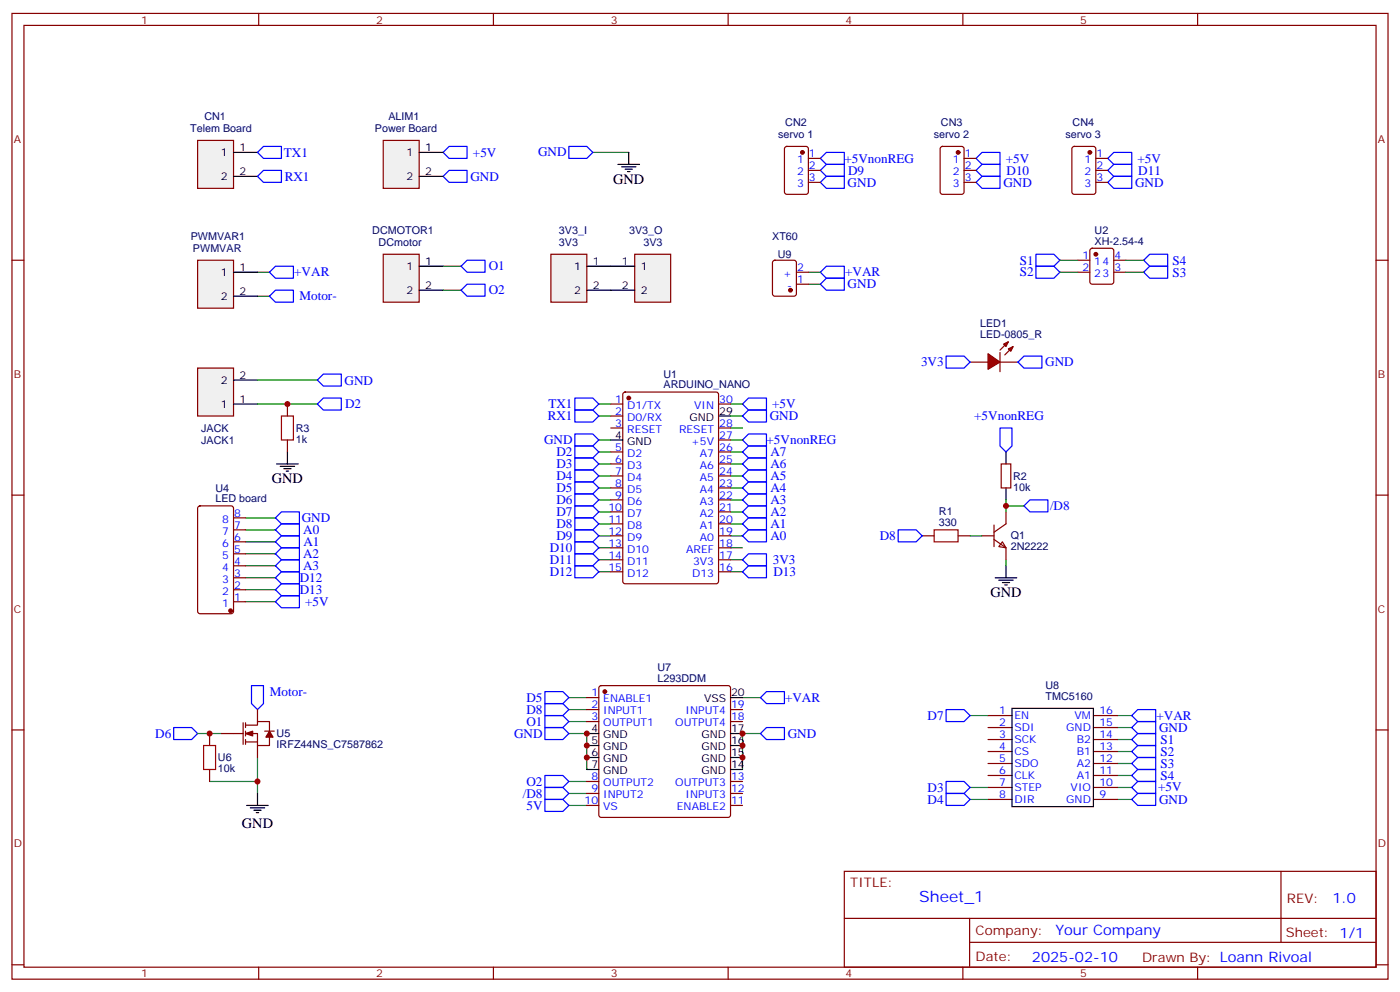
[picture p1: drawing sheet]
<svg xmlns="http://www.w3.org/2000/svg" width="412mm" height="292mm" viewBox="0 0 412 292" stroke-linecap="round" stroke-linejoin="round" font-family="sans-serif">
<g fill="none" stroke="#870000" stroke-width=".35">
<path d="M3.5 4h405.4v284.3h-405.4zM7.1 7.5h398.2v277.3h-398.2zM76.2 4v3.5M145.3 4v3.5M214.5 4v3.5M283.6 4v3.5M352.8 4v3.5M3.5 76.6h3.6M405.3 76.6h3.6M3.5 145.8h3.6M405.3 145.8h3.6M3.5 214.9h3.6"/>
<path d="M405.3 214.9h3.6M248.7 256.5h156.6v28.3h-156.6zM377.3 256.6v20.8M248.7 270.4h156.5M285.6 277.4h119.6M285.6 270.4v14.1M3.5 284.1h3.6M76.2 284.8v3.5M145.3 284.8v3.5M214.5 284.8v3.5M283.6 284.8v3.5M352.8 284.8v3.5"/>
<path d="M405.3 284.1h3.6"/>
</g>
<path d="M75.8 80.2h3.6M75.8 87.2h3.6M167.6 216h5.3v10.6M218.7 205.4h5.3M224 216h-5.3v10.6M285.8 210.7h5.2M329.1 217.7h4.3M167.6 237.1h5.3M329.1 231.8h4.3M329.1 228.3h4.3M329.1 224.8h4.3M329.1 221.3h4.3" fill="none" stroke="#008700" stroke-width=".35"/>
<g fill="none" stroke="#00f" stroke-width=".35">
<path d="M81.1 78.4h5.3v3.5h-5.3l-1.7-1.7zM305.2 78.4h5.2l1.8 1.8-1.8 1.7h-5.2zM305.2 74.9h5.2l1.8 1.7-1.8 1.8h-5.2zM338.7 78.4h5.3v3.5h-5.3l-1.8-1.7zM338.7 74.9h5.3v3.5h-5.3l-1.8-1.8zM79.4 87.2l1.7-1.8h5.3v3.6h-5.3zM160.5 214.2h5.3l1.8 1.8-1.8 1.7h-5.3zM224 216l1.8-1.8h5.3v3.5h-5.3zM224 205.4l1.8-1.8h5.3v3.6h-5.3zM278.7 208.9h5.3l1.8 1.8-1.8 1.7h-5.3zM335.1 219.5h5.3v3.5h-5.3l-1.7-1.7zM335.1 216h5.3v3.5h-5.3l-1.7-1.8z"/>
<path d="M160.5 235.4h5.3l1.8 1.7-1.8 1.8h-5.3zM333.4 228.3l1.7-1.7h5.3v3.5h-5.3zM335.1 230.1h5.3v3.5h-5.3l-1.7-1.8zM335.1 223h5.3v3.6h-5.3l-1.7-1.8z"/>
</g>
<path d="M58.2 76.6h10.6v14.1h-10.6z" fill="#f0f0f0" stroke="#870000" stroke-width=".35"/>
<path d="M68.8 80.2h7M68.8 87.2h7" fill="none" stroke="#000" stroke-width=".35"/>
<path d="M137.6 76.6h5.3v3.6h-5.3l-1.8-1.8zM137.6 83.7h5.3v3.5h-5.3l-1.8-1.8zM51.2 214.2h5.2l1.8 1.8-1.8 1.7h-5.2zM160.5 210.7h5.3l1.8 1.7-1.8 1.8h-5.3zM160.5 228.3h5.3l1.8 1.8-1.8 1.7h-5.3z" fill="none" stroke="#00f" stroke-width=".35"/>
<path d="M130.5 78.4h5.3M130.5 85.4h5.3M167.6 212.4h5.3M167.6 230.1h5.3" fill="none" stroke="#008700" stroke-width=".35"/>
<path d="M112.9 74.9h10.6v14.1h-10.6z" fill="#f0f0f0" stroke="#870000" stroke-width=".35"/>
<path d="M123.5 78.4h7M123.5 85.4h7" fill="none" stroke="#000" stroke-width=".35"/>
<path d="M75.8 119h17.7" fill="none" stroke="#008700" stroke-width=".35"/>
<path d="M58.2 108.4h10.6v14.1h-10.6z" fill="#f0f0f0" stroke="#870000" stroke-width=".35"/>
<g fill="none" stroke="#000" stroke-width=".35">
<path d="M68.8 119h7M68.8 111.9h7M172.9 216h3.5M172.9 219.5h3.5M215.2 216h3.5M215.2 219.5h3.5M215.2 205.4h3.5M298.1 208.6h24v28.9h-24zM72.7 237.1h6.3M73.7 237.8h4.3M74.8 238.5h2.1M75.5 239.3h.7"/>
<path d="M75.8 233.6v3.5M172.9 223h3.5M172.9 226.6h3.5M215.2 223h3.5M215.2 226.6h3.5"/>
</g>
<path d="M58.2 216h7.1M167.6 208.9h5.3M167.6 205.4h5.3M329.1 214.2h4.3M329.1 210.7h4.3M61.7 230.1h14.1M75.8 223v10.6M167.6 233.6h5.3M285.8 235.4h5.2M285.8 231.8h5.2M329.1 235.4h4.3" fill="none" stroke="#008700" stroke-width=".35"/>
<g fill="none" stroke="#00f" stroke-width=".35">
<path d="M132.3 50.2h5.3v3.5h-5.3l-1.8-1.8zM132.3 43.1h5.3v3.5h-5.3l-1.8-1.7zM241.7 46.6l1.7-1.7h5.3v3.5h-5.3zM243.4 51.9h5.3v3.6h-5.3l-1.7-1.8zM243.4 48.4h5.3v3.5h-5.3l-1.7-1.7zM287.5 50.2l1.8-1.8h5.3v3.5h-5.3zM289.3 44.9h5.3v3.5h-5.3l-1.8-1.8zM289.3 51.9h5.3v3.6h-5.3l-1.8-1.8zM326.3 50.2l1.8-1.8h5.3v3.5h-5.3zM328.1 44.9h5.3v3.5h-5.3l-1.8-1.8zM328.1 51.9h5.3v3.6h-5.3l-1.8-1.8zM241.7 80.2l1.7-1.8h5.3v3.5h-5.3z"/>
<path d="M243.4 81.9h5.3v3.5h-5.3l-1.7-1.7zM220.5 117.2h5.3v3.5h-5.3l-1.8-1.7zM220.5 127.8h5.3v3.5h-5.3l-1.8-1.8zM74.1 201.9h3.5v5.3l-1.8 1.7-1.7-1.7zM160.5 207.2h5.3l1.8 1.7-1.8 1.8h-5.3zM160.5 203.6h5.3l1.8 1.8-1.8 1.8h-5.3zM335.1 212.4h5.3v3.6h-5.3l-1.7-1.8zM335.1 208.9h5.3v3.5h-5.3l-1.7-1.7zM160.5 231.8h5.3l1.8 1.8-1.8 1.8h-5.3zM278.7 233.6h5.3l1.8 1.8-1.8 1.7h-5.3zM278.7 230.1h5.3l1.8 1.7-1.8 1.8h-5.3zM335.1 233.6h5.3v3.5h-5.3l-1.7-1.7z"/>
</g>
<g fill="none" stroke="#870000" stroke-width=".35">
<path d="M231.3 43.3l.5-.2h5.6l.7 .4v13l-.4 .7h-5.9l-.7-.4v-13zM238.1 46.6h3.6M238.1 50.2h3.6M238.1 53.7h3.6M277.2 43.3l.4-.2h5.7l.6 .4 .1 13-.5 .7h-5.9l-.6-.4-.1-13zM284 46.6h3.5M284 50.2h3.5M284 53.7h3.5M316 43.3l.4-.2h5.7l.6 .4 .1 13-.5 .7h-5.9l-.6-.4-.1-13zM322.8 46.6h3.5M322.8 50.2h3.5M322.8 53.7h3.5"/>
<path d="M61.7 216v3.5M65.3 216h6.3M71.6 212.8v6.3M72.3 213.5h3.5v-1.1h3.6v2.9M72.3 216h3.5v3.5h3.6v-3.5M72.3 218.4h3.5M72.3 212.8v1.4M72.3 215.3v1.4M72.3 217.7v1.4M75.8 208.9v3.5M75.8 219.5v3.5M78 215.3h2.8"/>
<path d="M172.9 205.4h3.5M172.9 208.9h3.5M172.9 212.4h3.5M176.6 202.1l.5-.2h37.4l.5 .2 .2 .5v37.4l-.2 .5-.5 .2h-37.4l-.5-.3-.2-.4v-37.4zM215.2 208.9h3.5M215.2 212.4h3.5M291 210.7h7.1M291 214.2h7.1M291 217.7h7.1M322.1 210.7h7M322.1 214.2h7M322.1 217.7h7"/>
<path d="M61.7 226.6v3.5M172.9 230.1h3.5M172.9 233.6h3.5M172.9 237.1h3.5M215.2 230.1h3.5M215.2 233.6h3.5M215.2 237.1h3.5M291 221.3h7.1M291 224.8h7.1M291 228.3h7.1M291 231.8h7.1M291 235.4h7.1"/>
<path d="M322.1 221.3h7M322.1 224.8h7M322.1 228.3h7M322.1 231.8h7M322.1 235.4h7"/>
</g>
<g fill="#870000" stroke="#870000" stroke-width=".35">
<path d="M72.3 216l2.1-.7v1.4z"/>
<path d="M79.4 215.3l1 1.7h-2.1z"/>
<circle cx="178.2" cy="203.6" r=".53"/>
<circle cx="321" cy="44.9" r=".53"/>
<circle cx="282.2" cy="44.9" r=".53"/>
<circle cx="236.4" cy="44.9" r=".53"/>
</g>
<path d="M60 219.5h3.5v7.1h-3.5z" fill="none" stroke="#a10000" stroke-width=".35"/>
<path d="M112.9 41.3h10.6v14.2h-10.6z" fill="#f0f0f0" stroke="#870000" stroke-width=".35"/>
<path d="M123.5 44.9h7M123.5 51.9h7" fill="none" stroke="#000" stroke-width=".35"/>
<path d="M58.2 41.3h10.6v14.2h-10.6z" fill="#f0f0f0" stroke="#870000" stroke-width=".35"/>
<g fill="none" stroke="#000" stroke-width=".35">
<path d="M68.8 44.9h7M68.8 51.9h7M182 48.4h6.4M183.1 49.1h4.2M184.1 49.8h2.2M184.9 50.5h.7M185.2 44.9v3.5M81.5 136.6h6.3M82.5 137.3h4.3M83.6 138h2.1M84.3 138.7h.7M84.7 133.1v3.5"/>
<path d="M179.9 129.5h3.5M211.7 122.5h3.5"/>
</g>
<g fill="none" stroke="#008700" stroke-width=".35">
<path d="M174.6 44.9h10.6M331.6 76.6h5.3M331.6 80.2h5.3M75.8 111.9h17.7M176.4 119h3.5M215.2 119h3.5M176.4 136.6h3.5M176.4 133.1h3.5M176.4 129.5h3.5M176.4 122.5h3.5M215.2 136.6h3.5M215.2 133.1h3.5"/>
<path d="M215.2 129.5h3.5M215.2 126h3.5M215.2 122.5h3.5M72.3 152.5h8.8M72.3 159.5h8.8M72.3 156h8.8M176.4 157.8h3.5M176.4 154.2h3.5M176.4 150.7h3.5M176.4 147.2h3.5M176.4 143.7h3.5M176.4 140.1h3.5"/>
<path d="M215.2 157.8h3.5M215.2 154.2h3.5M215.2 150.7h3.5M215.2 147.2h3.5M215.2 143.7h3.5M215.2 140.1h3.5M72.3 177.2h8.8M72.3 173.6h8.8M72.3 170.1h8.8M72.3 166.6h8.8M72.3 163.1h8.8M176.4 164.8h3.5"/>
<path d="M176.4 161.3h3.5M176.4 168.3h3.5M215.2 164.8h3.5M215.2 161.3h3.5M215.2 168.3h3.5"/>
</g>
<g fill="none" stroke="#00f" stroke-width=".35">
<path d="M75.8 44.9l1.8-1.8h5.3v3.5h-5.3zM77.6 50.2h5.3v3.5h-5.3l-1.8-1.8zM167.6 43.1h5.3l1.7 1.8-1.7 1.7h-5.3zM95.2 110.1h5.3v3.6h-5.3l-1.7-1.8zM95.2 117.2h5.3v3.5h-5.3l-1.7-1.7zM169.3 117.2h5.3l1.8 1.8-1.8 1.7h-5.3zM169.3 138.4h5.3l1.8 1.7-1.8 1.8h-5.3zM169.3 134.8h5.3l1.8 1.8-1.8 1.8h-5.3zM169.3 131.3h5.3l1.8 1.8-1.8 1.7h-5.3zM169.3 127.8h5.3l1.8 1.7-1.8 1.8h-5.3zM169.3 120.7h5.3l1.8 1.8-1.8 1.7h-5.3zM220.5 120.7h5.3v3.5h-5.3l-1.8-1.7z"/>
<path d="M220.5 131.3h5.3v3.5h-5.3l-1.8-1.7zM220.5 134.8h5.3v3.6h-5.3l-1.8-1.8zM220.5 138.4h5.3v3.5h-5.3l-1.8-1.8zM82.9 157.8h5.3v3.5h-5.3l-1.8-1.8zM82.9 154.2h5.3v3.6h-5.3l-1.8-1.8zM82.9 150.7h5.3v3.5h-5.3l-1.8-1.7zM169.3 159.5h5.3l1.8 1.8-1.8 1.8h-5.3zM169.3 156h5.3l1.8 1.8-1.8 1.7h-5.3zM169.3 152.5h5.3l1.8 1.7-1.8 1.8h-5.3zM169.3 148.9h5.3l1.8 1.8-1.8 1.8h-5.3zM169.3 145.4h5.3l1.8 1.8-1.8 1.7h-5.3zM169.3 141.9h5.3l1.8 1.8-1.8 1.7h-5.3z"/>
<path d="M220.5 141.9h5.3v3.5h-5.3l-1.8-1.7zM220.5 145.4h5.3v3.5h-5.3l-1.8-1.7zM220.5 148.9h5.3v3.6h-5.3l-1.8-1.8zM220.5 152.5h5.3v3.5h-5.3l-1.8-1.8zM220.5 156h5.3v3.5h-5.3l-1.8-1.7zM81.1 170.1l1.8-1.8h5.3v3.6h-5.3zM81.1 166.6l1.8-1.8h5.3v3.5h-5.3zM82.9 175.4h5.3v3.5h-5.3l-1.8-1.7zM82.9 171.9h5.3v3.5h-5.3l-1.8-1.8zM82.9 161.3h5.3v3.5h-5.3l-1.8-1.7zM169.3 166.6h5.3l1.8 1.7-1.8 1.8h-5.3zM169.3 163.1h5.3l1.8 1.7-1.8 1.8h-5.3z"/>
<path d="M220.5 163.1h5.3v3.5h-5.3l-1.8-1.8zM220.5 166.6h5.3v3.5h-5.3l-1.8-1.8z"/>
</g>
<path d="M82.9 122.5h3.5v7h-3.5z" fill="none" stroke="#a10000" stroke-width=".35"/>
<g fill="none" stroke="#870000" stroke-width=".35">
<path d="M317.5 76.6h3.5M321.3 73.3l.4-.2h5.7l.6 .4 .1 9.5-.5 .6-5.9 .1-.6-.5-.1-9.4zM328.1 76.6h3.5M317.5 80.2h3.5M328.1 80.2h3.5M84.7 119v3.5M179.9 119h3.5M183.7 115.6l.4-.2h26.9l.6 .5 .1 55.3-.5 .6-27.1 .1-.6-.5-.1-55.3zM211.7 119h3.5M84.7 129.5v3.6M179.9 122.5h3.5M179.9 126h3.5"/>
<path d="M179.9 133.1h3.5M179.9 136.6h3.5M211.7 126h3.5M211.7 133.1h3.5M211.7 136.6h3.5M211.7 129.5h3.5M58.4 149.1l.5-.2h9.2l.6 .5 .1 30.6-.5 .6-9.4 .1-.6-.5-.1-30.6zM68.8 159.5h3.5M68.8 156h3.5M68.8 152.5h3.5M179.9 140.1h3.5M179.9 143.7h3.5"/>
<path d="M179.9 147.2h3.5M179.9 150.7h3.5M179.9 154.2h3.5M179.9 157.8h3.5M211.7 140.1h3.5M211.7 143.7h3.5M211.7 147.2h3.5M211.7 150.7h3.5M211.7 154.2h3.5M211.7 157.8h3.5M68.8 177.2h3.5M68.8 173.6h3.5"/>
<path d="M68.8 170.1h3.5M68.8 166.6h3.5M68.8 163.1h3.5M179.9 161.3h3.5M179.9 164.8h3.5M179.9 168.3h3.5M211.7 161.3h3.5M211.7 164.8h3.5M211.7 168.3h3.5"/>
</g>
<g fill="#870000" stroke="#870000" stroke-width=".35">
<circle cx="67.9" cy="179.8" r=".53"/>
<circle cx="185.2" cy="117.2" r=".53"/>
<circle cx="322.8" cy="74.9" r=".53"/>
</g>
<g fill="#f00" stroke="#870000" stroke-width=".35">
<path d="M291 104.1l3.6 2.5-3.6 2.1z"/>
<path d="M294.6 103.8v5.6z"/>
</g>
<g fill="#870000" stroke="#870000" stroke-width=".35">
<path d="M294.6 103.1l1.4-1.4z"/>
<path d="M296 104.5l1.4-1.4z"/>
</g>
<g fill="#f00" stroke="#870000" stroke-width=".35">
<path d="M295.6 101.3l1.4-.7-.7 1.4z"/>
<path d="M297 102.7l1.4-.7-.7 1.4z"/>
</g>
<path d="M285.8 106.6h5.2M294.6 106.6h5.3M294.9 136.6h2.8v7.1h-2.8zM271.6 157.8h3.6M282.2 157.8h3.6M289.3 157.8h3.5M292.8 158.8l3.5 2.5v3.5M292.8 154.6v6.3M295.3 159.5l1 1.8-2.1-.4zM296.3 150.7v3.5l-3.5 2.5" fill="none" stroke="#870000" stroke-width=".35"/>
<path d="M278.7 104.8h5.3l1.8 1.8-1.8 1.8h-5.3zM301.6 104.8h5.3v3.6h-5.3l-1.7-1.8zM294.6 126h3.5v5.3l-1.8 1.8-1.7-1.8zM264.6 156h5.3l1.7 1.8-1.7 1.7h-5.3zM303.4 147.2h5.3v3.5h-5.3l-1.8-1.8z" fill="none" stroke="#00f" stroke-width=".35"/>
<path d="M275.2 156h7v3.5h-7z" fill="none" stroke="#a10000" stroke-width=".35"/>
<path d="M312.2 76.6h5.3M312.2 80.2h5.3M285.8 157.8h3.5M296.3 147.2v3.5M296.3 148.9h5.3M296.3 164.8v1.8" fill="none" stroke="#008700" stroke-width=".35"/>
<path d="M296.3 133.1v3.5M296.3 143.7v3.5M293.2 170.1h6.3M294.2 170.8h4.2M295.3 171.5h2.1M296 172.2h.7M296.3 166.6v3.5" fill="none" stroke="#000" stroke-width=".35"/>
<path d="M162.3 74.9h10.6v14.1h-10.6z" fill="#f0f0f0" stroke="#870000" stroke-width=".35"/>
<path d="M172.9 78.4h7M172.9 85.4h7" fill="none" stroke="#000" stroke-width=".35"/>
<path d="M238.1 80.2h3.6M238.1 83.7h3.6" fill="none" stroke="#008700" stroke-width=".35"/>
<path d="M227.8 76.8l.4-.2h5.7l.6 .5 .1 9.4-.5 .7h-5.9l-.6-.5-.1-9.4zM234.6 83.7h3.5M234.6 80.2h3.5" fill="none" stroke="#870000" stroke-width=".35"/>
<circle cx="232.8" cy="85.4" r=".53" fill="#870000" stroke="#870000" stroke-width=".35"/>
<path d="M187 74.9h10.6v14.1h-10.6z" fill="#f0f0f0" stroke="#870000" stroke-width=".35"/>
<path d="M179.9 78.4h7.1M179.9 85.4h7.1" fill="none" stroke="#000" stroke-width=".35"/>
<g fill="#c00">
<circle cx="218.7" cy="223" r=".88"/>
<circle cx="218.7" cy="219.5" r=".88"/>
<circle cx="218.7" cy="216" r=".88"/>
<circle cx="172.9" cy="223" r=".88"/>
<circle cx="172.9" cy="219.5" r=".88"/>
<circle cx="172.9" cy="216" r=".88"/>
<circle cx="75.8" cy="230.1" r=".88"/>
<circle cx="61.7" cy="216" r=".88"/>
<circle cx="84.7" cy="119" r=".88"/>
<circle cx="296.3" cy="148.9" r=".88"/>
</g>
<text font-size="4.6" fill="#00f" x="270.8" y="265.6">Sheet_1</text>
<g font-size="4.2">
<text x="180.6" y="54">GND</text>
<text x="80.1" y="142.2">GND</text>
<text x="291.7" y="175.8">GND</text>
<text x="71.3" y="243.8">GND</text>
</g>
<g font-size="4.2" fill="#00f">
<text x="392.5" y="265.8">1.0</text>
<text x="310.9" y="275.4">Your Company</text>
<text x="304" y="283.2">2025-02-10</text>
</g>
<g font-size="3.9" fill="#00f">
<text x="83.6" y="46.2">TX1</text>
<text x="139.3" y="46.2">+5V</text>
<text x="158.5" y="46">GND</text>
<text x="248.7" y="47.9">+5VnonREG</text>
<text x="296.3" y="47.9">+5V</text>
<text x="335.1" y="47.9">+5V</text>
<text x="83.9" y="53.2">RX1</text>
<text x="138.6" y="53.2">GND</text>
<text x="249.8" y="51.4">D9</text>
<text x="296.5" y="51.4">D10</text>
<text x="335.3" y="51.4">D11</text>
<text x="249.7" y="54.9">GND</text>
<text x="295.6" y="54.9">GND</text>
<text x="334.4" y="54.9">GND</text>
<text x="300.4" y="77.9">S1</text>
<text x="345.4" y="77.9">S4</text>
<text x="86.7" y="81.4">+VAR</text>
<text x="144" y="79.6">O1</text>
<text x="248.9" y="81.4">+VAR</text>
<text x="300.4" y="81.4">S2</text>
<text x="345.4" y="81.5">S3</text>
<text x="88.2" y="88.4">Motor-</text>
<text x="144" y="86.7">O2</text>
<text x="249.7" y="84.9">GND</text>
<text x="271.3" y="107.8">3V3</text>
<text x="307.9" y="107.9">GND</text>
<text x="101.5" y="113.2">GND</text>
<text x="101.6" y="120.3">D2</text>
<text x="161.3" y="123.7">RX1</text>
<text x="161.5" y="120.2">TX1</text>
<text x="226.8" y="123.7">GND</text>
<text x="227.5" y="120.2">+5V</text>
<text x="287" y="123.7">+5VnonREG</text>
<text x="160.2" y="130.8">GND</text>
<text x="225.8" y="130.8">+5VnonREG</text>
<text x="163.9" y="137.9">D3</text>
<text x="163.9" y="134.3">D2</text>
<text x="227" y="134.3">A7</text>
<text x="227" y="137.8">A6</text>
<text x="163.9" y="141.4">D4</text>
<text x="227" y="141.4">A5</text>
<text x="163.9" y="148.4">D6</text>
<text x="163.9" y="144.9">D5</text>
<text x="226.9" y="144.9">A4</text>
<text x="227" y="148.4">A3</text>
<text x="88.9" y="153.6">GND</text>
<text x="163.9" y="155.5">D8</text>
<text x="163.9" y="152">D7</text>
<text x="227" y="151.9">A2</text>
<text x="227" y="155.5">A1</text>
<text x="309.3" y="150.2">/D8</text>
<text x="89.3" y="157.2">A0</text>
<text x="89.4" y="160.8">A1</text>
<text x="163.9" y="159">D9</text>
<text x="226.9" y="159">A0</text>
<text x="259.1" y="159">D8</text>
<text x="89.3" y="167.9">A3</text>
<text x="89.3" y="164.3">A2</text>
<text x="162" y="166.1">D11</text>
<text x="162" y="162.6">D10</text>
<text x="227.6" y="166.1">3V3</text>
<text x="88.3" y="171.3">D12</text>
<text x="162" y="169.6">D12</text>
<text x="227.8" y="169.6">D13</text>
<text x="88.3" y="174.9">D13</text>
<text x="89.9" y="178.4">+5V</text>
<text x="79.5" y="204.9">Motor-</text>
<text x="155.1" y="206.6">D5</text>
<text x="231.2" y="206.6">+VAR</text>
<text x="155.1" y="213.7">O1</text>
<text x="155.1" y="210.2">D8</text>
<text x="273.3" y="211.9">D7</text>
<text x="340.7" y="211.9">+VAR</text>
<text x="341.4" y="215.4">GND</text>
<text x="45.7" y="217.2">D6</text>
<text x="151.4" y="217.2">GND</text>
<text x="232.1" y="217.2">GND</text>
<text x="341.9" y="219">S1</text>
<text x="341.9" y="226">S3</text>
<text x="341.9" y="222.5">S2</text>
<text x="155.1" y="231.4">O2</text>
<text x="273.3" y="233.1">D3</text>
<text x="341.1" y="233">+5V</text>
<text x="341.8" y="229.6">S4</text>
<text x="154" y="234.9">/D8</text>
<text x="155.1" y="238.4">5V</text>
<text x="273.3" y="236.6">D4</text>
<text x="341.4" y="236.6">GND</text>
</g>
<g font-size="3.9" fill="#800">
<text x="250.5" y="261.1">TITLE:</text>
<text x="379.1" y="265.8">REV:</text>
<text x="287.4" y="275.3">Company:</text>
<text x="378.7" y="275.9">Sheet: 1/1</text>
<text x="287.4" y="283">Date:</text>
<text x="336.4" y="283.1">Drawn By: Loann Rivoal</text>
</g>
<g font-size="3.2" fill="#800">
<text x="41.6" y="6.9">1</text>
<text x="110.8" y="6.9">2</text>
<text x="179.9" y="6.9">3</text>
<text x="249.1" y="6.9">4</text>
<text x="318.2" y="6.9">5</text>
<text x="4.1" y="42.1">A</text>
<text x="405.9" y="42.1">A</text>
<text x="4.1" y="111.2">B</text>
<text x="405.9" y="111.2">B</text>
<text x="4.1" y="180.3">C</text>
<text x="405.9" y="180.3">C</text>
<text x="4.1" y="249.5">D</text>
<text x="405.9" y="249.5">D</text>
<text x="41.6" y="287.8">1</text>
<text x="110.8" y="287.8">2</text>
<text x="179.9" y="287.8">3</text>
<text x="249.1" y="287.8">4</text>
<text x="318.2" y="287.8">5</text>
</g>
<g font-size="3.2" fill="#000080">
<text x="60.2" y="35.4">CN1</text>
<text x="114.4" y="35.4">ALIM1</text>
<text x="56" y="39">Telem Board</text>
<text x="110.4" y="39">Power Board</text>
<text x="229.2" y="40.7">servo 1</text>
<text x="231.3" y="37.2">CN2</text>
<text x="275.1" y="40.7">servo 2</text>
<text x="277.2" y="37.2">CN3</text>
<text x="313.9" y="40.7">servo 3</text>
<text x="316" y="37.2">CN4</text>
<text x="56.2" y="70.7">PWMVAR1</text>
<text x="109.7" y="69">DCMOTOR1</text>
<text x="164.6" y="69">3V3_I</text>
<text x="185.3" y="69">3V3_O</text>
<text x="227.5" y="70.7">XT60</text>
<text x="322.4" y="68.9">U2</text>
<text x="56.8" y="74.2">PWMVAR</text>
<text x="111.5" y="72.5">DCmotor</text>
<text x="164.6" y="72.5">3V3</text>
<text x="189.5" y="72.5">3V3</text>
<text x="229.1" y="76">U9</text>
<text x="322.4" y="72">XH-2.54-4</text>
<text x="288.7" y="99.6">LED-0805_R</text>
<text x="288.7" y="96.4">LED1</text>
<text x="195.5" y="111.2">U1</text>
<text x="195.5" y="114.4">ARDUINO_NANO</text>
<text x="59.2" y="127.2">JACK</text>
<text x="59.2" y="130.7">JACK1</text>
<text x="87.1" y="130.3">1k</text>
<text x="87.1" y="127.2">R3</text>
<text x="298.4" y="141.3">R2</text>
<text x="63.4" y="147.9">LED board</text>
<text x="63.4" y="144.9">U4</text>
<text x="298.4" y="144.4">10k</text>
<text x="276.6" y="154.9">330</text>
<text x="276.6" y="151.7">R1</text>
<text x="297.7" y="162">2N2222</text>
<text x="297.7" y="158.8">Q1</text>
<text x="193.7" y="197.6">U7</text>
<text x="193.7" y="200.7">L293DDM</text>
<text x="308" y="202.9">U8</text>
<text x="308" y="206.1">TMC5160</text>
<text x="81.5" y="220.3">IRFZ44NS_C7587862</text>
<text x="81.5" y="217.1">U5</text>
<text x="64.2" y="227.3">10k</text>
<text x="64.2" y="224.2">U6</text>
</g>
<g font-size="3.2">
<text x="65" y="45.9">1</text>
<text x="70.6" y="44.5">1</text>
<text x="119.7" y="45.9">1</text>
<text x="125.2" y="44.5">1</text>
<text x="65" y="53">2</text>
<text x="70.6" y="51.6">2</text>
<text x="119.7" y="53">2</text>
<text x="125.2" y="51.6">2</text>
<text x="65" y="81.2">1</text>
<text x="70.6" y="79.8">1</text>
<text x="119.7" y="79.4">1</text>
<text x="125.2" y="78">1</text>
<text x="169.1" y="79.4">1</text>
<text x="174.6" y="78">1</text>
<text x="183.2" y="78">1</text>
<text x="188.7" y="79.4">1</text>
<text x="65" y="88.3">2</text>
<text x="70.6" y="86.9">2</text>
<text x="119.7" y="86.5">2</text>
<text x="125.2" y="85.1">2</text>
<text x="169.1" y="86.5">2</text>
<text x="174.6" y="85.1">2</text>
<text x="183.2" y="85.1">2</text>
<text x="188.7" y="86.5">2</text>
<text x="65" y="113">2</text>
<text x="70.6" y="111.5">2</text>
<text x="70.6" y="118.6">1</text>
<text x="65" y="120">1</text>
<text x="203.1" y="123.9">GND</text>
<text x="211.8" y="122.1">29</text>
<text x="181.3" y="129.2">4</text>
<text x="184.7" y="131">GND</text>
<text x="207.4" y="206.8">VSS</text>
<text x="215.4" y="205">20</text>
<text x="174.2" y="215.6">4</text>
<text x="215.4" y="215.6">17</text>
<text x="174.2" y="219.1">5</text>
<text x="177.7" y="217.4">GND</text>
<text x="177.7" y="220.9">GND</text>
<text x="206.6" y="220.9">GND</text>
<text x="206.6" y="217.4">GND</text>
<text x="215.4" y="219.1">16</text>
<text x="174.2" y="222.7">6</text>
<text x="174.2" y="226.2">7</text>
<text x="177.7" y="224.4">GND</text>
<text x="177.7" y="228">GND</text>
<text x="206.6" y="228">GND</text>
<text x="206.6" y="224.4">GND</text>
<text x="215.4" y="226.2">14</text>
<text x="215.4" y="222.7">15</text>
</g>
<g font-size="3.2" fill="#00f">
<text x="238.3" y="46.3">1</text>
<text x="284.2" y="46.3">1</text>
<text x="323" y="46.3">1</text>
<text x="234.8" y="48">1</text>
<text x="234.8" y="51.6">2</text>
<text x="238.3" y="49.8">2</text>
<text x="238.3" y="53.3">3</text>
<text x="280.7" y="48">1</text>
<text x="280.7" y="51.6">2</text>
<text x="284.2" y="49.8">2</text>
<text x="284.2" y="53.3">3</text>
<text x="319.5" y="48">1</text>
<text x="319.5" y="51.6">2</text>
<text x="323" y="49.8">2</text>
<text x="323" y="53.3">3</text>
<text x="234.8" y="55.1">3</text>
<text x="280.7" y="55.1">3</text>
<text x="319.5" y="55.1">3</text>
<text x="318.8" y="76.3">1</text>
<text x="328.3" y="76.3">4</text>
<text x="230.7" y="81.6">+</text>
<text x="234.8" y="83.3">1</text>
<text x="234.8" y="79.8">2</text>
<text x="318.8" y="79.8">2</text>
<text x="322.3" y="78">14</text>
<text x="322.3" y="81.6">23</text>
<text x="328.3" y="79.8">3</text>
<text x="231.8" y="85.1">-</text>
<text x="181.3" y="118.6">1</text>
<text x="211.8" y="118.6">30</text>
<text x="181.3" y="122.1">2</text>
<text x="181.3" y="125.7">3</text>
<text x="184.7" y="120.4">D1/TX</text>
<text x="184.7" y="123.9">D0/RX</text>
<text x="204.5" y="120.4">VIN</text>
<text x="211.8" y="125.7">28</text>
<text x="184.7" y="127.4">RESET</text>
<text x="200" y="127.4">RESET</text>
<text x="203.6" y="131">+5V</text>
<text x="211.8" y="129.2">27</text>
<text x="181.3" y="132.7">5</text>
<text x="181.3" y="136.2">6</text>
<text x="184.7" y="134.5">D2</text>
<text x="206.2" y="134.5">A7</text>
<text x="211.8" y="136.2">25</text>
<text x="211.8" y="132.7">26</text>
<text x="181.3" y="139.8">7</text>
<text x="181.3" y="143.3">8</text>
<text x="184.7" y="138">D3</text>
<text x="184.7" y="141.5">D4</text>
<text x="206.2" y="141.5">A5</text>
<text x="206.2" y="138">A6</text>
<text x="211.8" y="143.3">23</text>
<text x="211.8" y="139.8">24</text>
<text x="181.3" y="146.8">9</text>
<text x="184.7" y="145.1">D5</text>
<text x="184.7" y="148.6">D6</text>
<text x="206.2" y="148.6">A3</text>
<text x="206.2" y="145.1">A4</text>
<text x="211.8" y="146.8">22</text>
<text x="65.5" y="153.9">8</text>
<text x="69" y="155.6">7</text>
<text x="69" y="152.1">8</text>
<text x="179.2" y="150.4">10</text>
<text x="179.2" y="153.9">11</text>
<text x="184.7" y="152.1">D7</text>
<text x="184.7" y="155.6">D8</text>
<text x="206.2" y="155.6">A1</text>
<text x="206.2" y="152.1">A2</text>
<text x="211.8" y="153.9">20</text>
<text x="211.8" y="150.4">21</text>
<text x="65.5" y="160.9">6</text>
<text x="65.5" y="157.4">7</text>
<text x="69" y="159.2">6</text>
<text x="179.2" y="157.4">12</text>
<text x="179.2" y="160.9">13</text>
<text x="184.7" y="159.2">D9</text>
<text x="206.2" y="159.2">A0</text>
<text x="211.8" y="160.9">18</text>
<text x="211.8" y="157.4">19</text>
<text x="65.5" y="168">4</text>
<text x="65.5" y="164.5">5</text>
<text x="69" y="166.2">4</text>
<text x="69" y="162.7">5</text>
<text x="179.2" y="164.5">14</text>
<text x="179.2" y="168">15</text>
<text x="184.7" y="162.7">D10</text>
<text x="184.7" y="166.2">D11</text>
<text x="202.2" y="162.7">AREF</text>
<text x="204.2" y="166.2">3V3</text>
<text x="211.8" y="168">16</text>
<text x="211.8" y="164.5">17</text>
<text x="65.5" y="171.5">3</text>
<text x="69" y="173.3">2</text>
<text x="69" y="169.8">3</text>
<text x="184.7" y="169.8">D12</text>
<text x="203.9" y="169.8">D13</text>
<text x="65.5" y="178.6">1</text>
<text x="65.5" y="175">2</text>
<text x="69" y="176.8">1</text>
<text x="174.2" y="205">1</text>
<text x="174.2" y="208.6">2</text>
<text x="177.7" y="206.8">ENABLE1</text>
<text x="215.4" y="208.6">19</text>
<text x="174.2" y="212.1">3</text>
<text x="177.7" y="210.3">INPUT1</text>
<text x="177.7" y="213.9">OUTPUT1</text>
<text x="198.9" y="213.9">OUTPUT4</text>
<text x="202" y="210.3">INPUT4</text>
<text x="215.4" y="212.1">18</text>
<text x="294.3" y="210.3">1</text>
<text x="294.3" y="213.9">2</text>
<text x="298.8" y="211.7">EN</text>
<text x="298.8" y="215.3">SDI</text>
<text x="314.1" y="215.3">GND</text>
<text x="316.5" y="211.7">VM</text>
<text x="323.8" y="213.9">15</text>
<text x="323.8" y="210.3">16</text>
<text x="294.3" y="217.4">3</text>
<text x="294.3" y="220.9">4</text>
<text x="298.8" y="218.8">SCK</text>
<text x="317.2" y="218.8">B2</text>
<text x="323.8" y="220.9">13</text>
<text x="323.8" y="217.4">14</text>
<text x="294.3" y="224.4">5</text>
<text x="294.3" y="228">6</text>
<text x="298.8" y="222.3">CS</text>
<text x="298.8" y="225.8">SDO</text>
<text x="317.2" y="222.3">B1</text>
<text x="317.2" y="225.8">A2</text>
<text x="323.8" y="228">11</text>
<text x="323.8" y="224.4">12</text>
<text x="174.2" y="229.7">8</text>
<text x="174.2" y="233.3">9</text>
<text x="177.7" y="231.5">OUTPUT2</text>
<text x="198.9" y="231.5">OUTPUT3</text>
<text x="215.4" y="233.3">12</text>
<text x="215.4" y="229.7">13</text>
<text x="294.3" y="231.5">7</text>
<text x="298.8" y="229.4">CLK</text>
<text x="298.8" y="232.9">STEP</text>
<text x="315.4" y="232.9">VIO</text>
<text x="317.2" y="229.4">A1</text>
<text x="323.8" y="231.5">10</text>
<text x="172.2" y="236.8">10</text>
<text x="177.7" y="235">INPUT2</text>
<text x="177.7" y="238.5">VS</text>
<text x="199.4" y="238.5">ENABLE2</text>
<text x="202" y="235">INPUT3</text>
<text x="215.4" y="236.8">11</text>
<text x="294.3" y="235">8</text>
<text x="298.8" y="236.4">DIR</text>
<text x="314.1" y="236.4">GND</text>
<text x="323.8" y="235">9</text>
</g>
</svg>
